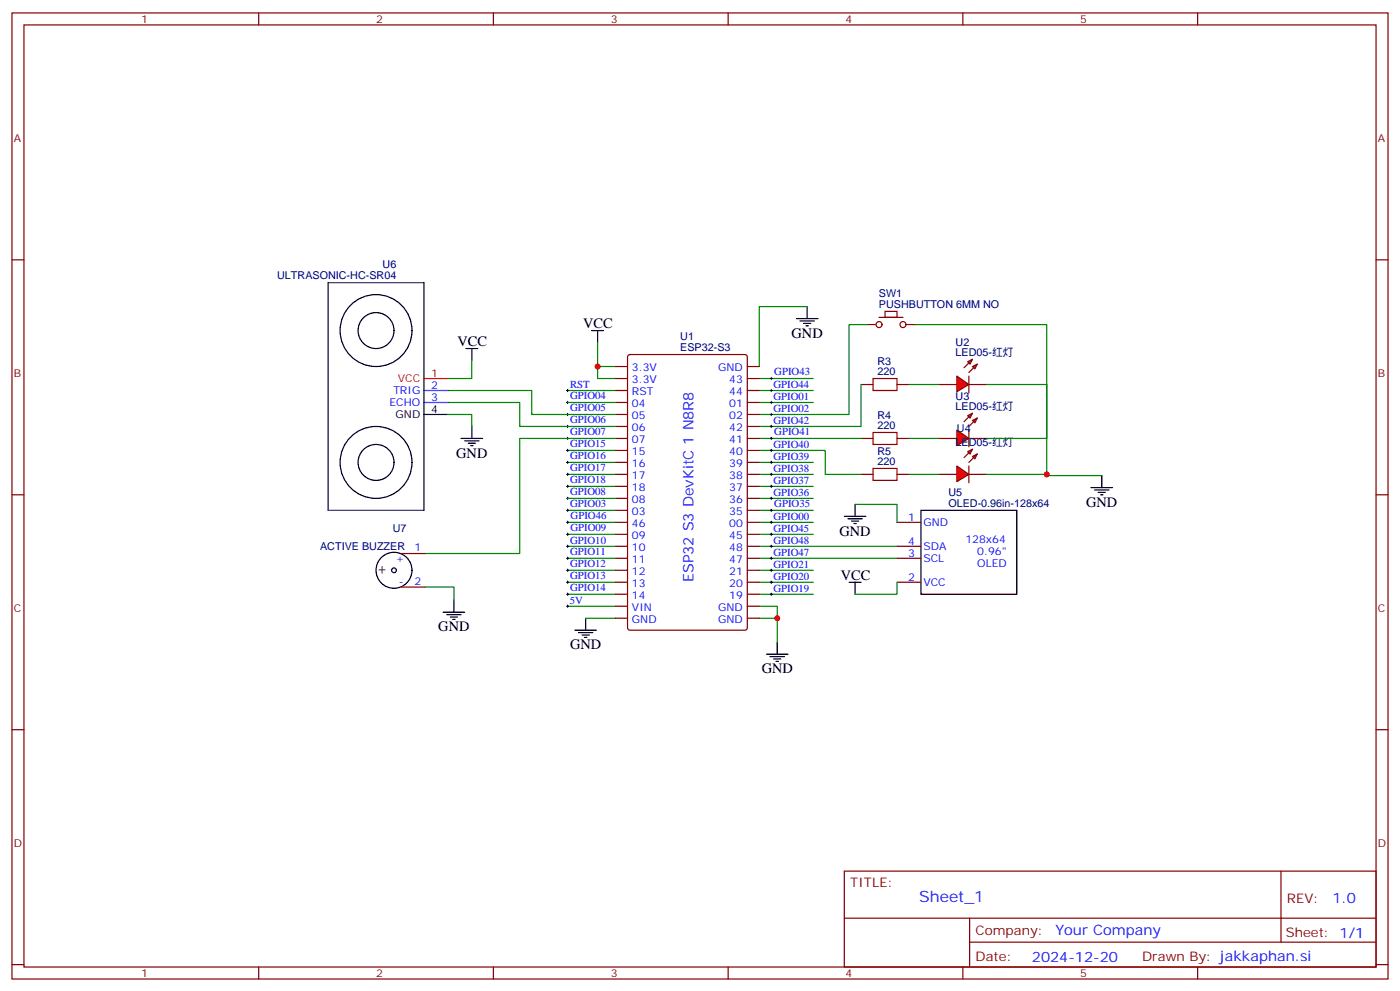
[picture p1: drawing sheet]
<svg xmlns="http://www.w3.org/2000/svg" width="412mm" height="292mm" viewBox="0 0 412 292" stroke-linecap="round" stroke-linejoin="round" font-family="sans-serif">
<g fill="none" stroke="#870000" stroke-width=".35">
<path d="M3.5 3.8h405.4v284.3h-405.4zM7.1 7.3h398.2v277.3h-398.2zM76.2 3.8v3.5M145.3 3.8v3.5M214.5 3.8v3.5M283.6 3.8v3.5M352.8 3.8v3.5M3.5 76.5h3.6M405.3 76.5h3.6M253.6 113.2h3.6M264.2 113.2h3.6M276.6 113.2h5.3"/>
<path d="M285 106.5l1.5-.7-.7 1.4zM285.4 113.2h5.3M286.5 107.9l1.4-.7-.7 1.4zM286.5 105.8l-2.5 2.4M287.9 107.2l-2.5 2.4M253.6 129h3.6M253.6 139.6h3.6M264.2 129h3.6M264.2 139.6h3.6M3.5 145.6h3.6M405.3 145.6h3.6M3.5 214.8h3.6"/>
<path d="M405.3 214.8h3.6M248.7 256.4h156.6v28.2h-156.6zM377.3 256.4v20.9M248.7 270.2h156.5M285.6 277.3h119.6M285.6 270.2v14.2M3.5 283.9h3.6M76.2 284.6v3.5M145.3 284.6v3.5M214.5 284.6v3.5M283.6 284.6v3.5M352.8 284.6v3.5"/>
<path d="M405.3 283.9h3.6"/>
</g>
<path d="M257.2 111.4h7v3.5h-7zM257.2 127.3h7v3.5h-7zM257.2 137.9h7v3.5h-7z" fill="none" stroke="#a10000" stroke-width=".35"/>
<path d="M281.9 110.7l3.5 2.5-3.5 2.1z" fill="#f00" stroke="#870000" stroke-width=".35"/>
<path d="M285.4 110.7v4.9M276.6 129h5.3M285 122.3l1.5-.7-.7 1.4zM285.4 129h5.3M286.5 123.8l1.4-.8-.7 1.5zM286.5 121.6l-2.5 2.5M287.9 123l-2.5 2.5" fill="none" stroke="#870000" stroke-width=".35"/>
<path d="M281.9 126.6l3.5 2.4-3.5 2.2z" fill="#f00" stroke="#870000" stroke-width=".35"/>
<path d="M276.6 139.6h5.3M285 132.9l1.5-.7-.7 1.4zM285.4 126.6v4.9M285.4 139.6h5.3M286.5 134.3l1.4-.7-.7 1.4zM286.5 132.2l-2.5 2.5M287.9 133.6l-2.5 2.5" fill="none" stroke="#870000" stroke-width=".35"/>
<path d="M281.9 137.2l3.5 2.4-3.5 2.1z" fill="#f00" stroke="#870000" stroke-width=".35"/>
<g fill="none" stroke="#870000" stroke-width=".35">
<path d="M255.4 95.5h2.5M258.9 93.4h7.1M260.7 91.7h3.5v1.7h-3.5zM267.1 95.5h2.4M181.3 107.9h3.6M181.3 111.4h3.6M181.3 114.9h3.6M181.3 118.5h3.6M185.1 104.6l.5-.2h33.8l.7 .4v80l-.4 .6-34.1 .1-.7-.5v-79.9zM220.1 107.9h3.6M220.1 111.4h3.6M220.1 114.9h3.6"/>
<path d="M220.1 118.5h3.6M181.3 122h3.6M181.3 125.5h3.6M181.3 129h3.6M181.3 132.6h3.6M181.3 136.1h3.6M181.3 139.6h3.6M220.1 122h3.6M220.1 125.5h3.6M220.1 129h3.6M220.1 132.6h3.6M220.1 136.1h3.6"/>
<path d="M220.1 139.6h3.6M285.4 137.2v4.9M181.3 143.2h3.6M181.3 146.7h3.6M181.3 150.2h3.6M181.3 153.7h3.6M181.3 157.3h3.6M220.1 143.2h3.6M220.1 146.7h3.6M220.1 150.2h3.6M220.1 153.7h3.6M220.1 157.3h3.6"/>
<path d="M264.2 153.7h7.1M118.2 162.9h7M118.2 172.8h7M181.3 160.8h3.6M181.3 164.3h3.6M181.3 167.9h3.6M181.3 171.4h3.6M181.3 174.9h3.6M181.3 178.4h3.6M220.1 160.8h3.6M220.1 164.3h3.6M220.1 167.9h3.6"/>
<path d="M220.1 171.4h3.6M220.1 174.9h3.6M220.1 178.4h3.6M264.2 160.8h7.1M264.2 164.3h7.1M264.2 171.4h7.1M181.3 182h3.6M220.1 182h3.6"/>
<circle cx="258.9" cy="95.5" r=".88"/>
<circle cx="266" cy="95.5" r=".88"/>
</g>
<g fill="none" stroke="#008700" stroke-width=".35">
<path d="M237.8 90.2h-14.1v17.7M255.4 95.5h-5.3v26.5h-26.4M269.5 95.5h38.8v44.1h-17.6M131.9 114.9h24.7v7.1h24.7M131.9 118.5h21.2v7h28.2M139 106.1v5.3h-7.1M167.2 114.9h14.1M167.2 118.5h14.1M176 100.8v7.1h5.3M176 107.9v3.5h5.3M223.7 114.9h15.8M223.7 111.4h15.8"/>
<path d="M223.7 118.5h15.8M253.6 113.2v12.3h-29.9M267.8 113.2h8.8M290.7 113.2h17.6v15.8h-17.6M131.9 122h7.1v3.5M167.2 139.6h14.1M167.2 132.6h14.1M167.2 136.1h14.1M181.3 129h-28.2v33.9h-27.9M223.7 132.6h19.4v7h10.5M223.7 129h29.9M223.7 139.6h15.8"/>
<path d="M223.7 136.1h15.8M267.8 129h8.8M267.8 139.6h8.8M308.3 139.6v.4h16.3M167.2 143.2h14.1M167.2 150.2h14.1M167.2 153.7h14.1M167.2 157.3h14.1M167.2 146.7h14.1M223.7 143.2h15.8M223.7 150.2h15.8M223.7 153.7h15.8"/>
<path d="M223.7 157.3h15.8M223.7 146.7h15.8M251.9 148.4h12.3v5.3M125.2 172.8h8.5v3.9M167.2 160.8h14.1M167.2 164.3h14.1M167.2 167.9h14.1M167.2 171.4h14.1M167.2 174.9h14.1M167.2 178.4h14.1M223.7 178.4h5.3v3.6M223.7 160.8h40.5"/>
<path d="M223.7 164.3h40.5M223.7 167.9h15.8M223.7 171.4h15.8M223.7 174.9h15.8M264.2 171.4v3.5h-12.3M172.5 182h8.8M223.7 182h5.3v7"/>
</g>
<g fill="none" stroke="#000" stroke-width=".35">
<path d="M96.7 83.2v67M124.9 83.2v67M174.3 97.3h3.5M176 97.3v3.5M234.6 93.8h6.3M235.7 94.5h4.2M236.7 95.2h2.1M237.4 95.9h.7M237.8 90.2v3.6M137.2 102.6h3.6M139 102.6v3.5M124.9 122h7"/>
<path d="M135.8 129h6.4M136.9 129.8h4.2M137.9 130.5h2.2M138.6 131.2h.7M139 125.5v3.5M324.6 140v3.5M248.7 152h6.4M249.8 152.7h4.2M250.8 153.4h2.1M251.5 154.1h.7M251.9 148.4v3.6M271.3 150.2h28.2v24.7h-28.2z"/>
<path d="M321.4 143.5h6.3M322.4 144.2h4.3M323.5 144.9h2.1M324.2 145.6h.7M133.7 176.7v3.5M250.1 171.4h3.5M251.9 171.4v3.5M130.5 180.2h6.4M131.6 180.9h4.2M132.6 181.6h2.2M133.3 182.3h.8M169.3 185.5h6.4"/>
<path d="M170.4 186.2h4.2M171.4 186.9h2.2M172.2 187.6h.7M172.5 182v3.5M225.8 192.5h6.3M226.8 193.3h4.3M227.9 194h2.1M228.6 194.7h.7M229 189v3.5"/>
<circle cx="110.8" cy="97.3" r="10.6"/>
<circle cx="110.8" cy="97.3" r="5.3"/>
<circle cx="110.8" cy="136.1" r="10.6"/>
<circle cx="110.8" cy="136.1" r="5.3"/>
<circle cx="116.1" cy="167.9" r="5.3"/>
<circle cx="116.1" cy="167.9" r=".71"/>
</g>
<g fill="none" stroke="#000" stroke-width=".29">
<path d="M166.9 114.9h.7M166.9 118.5h.7M167.2 114.6v.7M167.2 118.1v.7M226.8 114.9h.7M226.8 118.5h.7M226.8 111.4h.7M227.2 111.1v.7M227.2 114.6v.7M227.2 118.1v.7M166.9 122h.7M166.9 125.5h.7"/>
<path d="M166.9 129h.7M166.9 132.6h.7M166.9 136.1h.7M166.9 139.6h.7M167.2 121.6v.7M167.2 125.2v.7M167.2 128.7v.7M167.2 132.2v.7M167.2 135.7v.8M167.2 139.3v.7M226.8 122h.7M226.8 125.5h.7"/>
<path d="M226.8 129h.7M226.8 132.6h.7M226.8 136.1h.7M226.8 139.6h.7M227.2 121.6v.7M227.2 125.2v.7M227.2 128.7v.7M227.2 132.2v.7M227.2 135.7v.8M227.2 139.3v.7M166.9 143.2h.7M166.9 146.7h.7"/>
<path d="M166.9 150.2h.7M166.9 153.7h.7M166.9 157.3h.7M167.2 142.8v.7M167.2 146.3v.7M167.2 149.9v.7M167.2 153.4v.7M167.2 156.9v.7M226.8 143.2h.7M226.8 146.7h.7M226.8 150.2h.7M226.8 153.7h.7"/>
<path d="M226.8 157.3h.7M227.2 142.8v.7M227.2 146.3v.7M227.2 149.9v.7M227.2 153.4v.7M227.2 156.9v.7M166.9 160.8h.7M166.9 164.3h.7M166.9 167.9h.7M166.9 171.4h.7M166.9 174.9h.7M166.9 178.4h.7"/>
<path d="M167.2 160.4v.7M167.2 164v.7M167.2 167.5v.7M167.2 171v.7M167.2 174.6v.7M167.2 178.1v.7M226.8 160.8h.7M226.8 164.3h.7M226.8 167.9h.7M226.8 171.4h.7M226.8 174.9h.7M227.2 160.4v.7"/>
<path d="M227.2 164v.7M227.2 167.5v.7M227.2 171v.7M227.2 174.6v.7"/>
</g>
<path d="M124.9 111.4h7" fill="none" stroke="#f00" stroke-width=".35"/>
<path d="M124.9 114.9h7M124.9 118.5h7" fill="none" stroke="#00f" stroke-width=".35"/>
<path d="M96.7 83.2h28.2M96.7 150.2h28.2" fill="none" stroke="#333" stroke-width=".35"/>
<g fill="#c00">
<circle cx="229" cy="182" r=".88"/>
<circle cx="176" cy="107.9" r=".88"/>
<circle cx="308.3" cy="139.6" r=".88"/>
</g>
<text font-size="4.6" fill="#00f" x="270.8" y="265.4">Sheet_1</text>
<g font-size="4.2">
<text x="134.8" y="101.9">VCC</text>
<text x="171.8" y="96.6">VCC</text>
<text x="233.2" y="99.4">GND</text>
<text x="134.4" y="134.7">GND</text>
<text x="320" y="149.2">GND</text>
<text x="247.3" y="157.6">GND</text>
<text x="111.5" y="166.1" transform="rotate(90 111.5 166.1)">+</text>
<text x="247.6" y="170.7">VCC</text>
<text x="129.1" y="185.8">GND</text>
<text x="167.9" y="191.1">GND</text>
<text x="224.4" y="198.2">GND</text>
</g>
<g font-size="4.2" fill="#00f">
<text x="204.3" y="171.4" transform="rotate(-90 204.3 171.4)">ESP32 S3 DevKitC 1 N8R8</text>
<text x="392.5" y="265.7">1.0</text>
<text x="310.9" y="275.2">Your Company</text>
<text x="304" y="283">2024-12-20</text>
</g>
<g font-size="3.9" fill="#800">
<text x="250.5" y="261">TITLE:</text>
<text x="379.1" y="265.7">REV:</text>
<text x="287.4" y="275.2">Company:</text>
<text x="378.7" y="275.8">Sheet: 1/1</text>
<text x="287.4" y="282.9">Date:</text>
<text x="336.4" y="282.9">Drawn By: jakkaphan.si</text>
</g>
<g font-size="3.2" fill="#800">
<text x="41.6" y="6.8">1</text>
<text x="110.8" y="6.8">2</text>
<text x="179.9" y="6.8">3</text>
<text x="249.1" y="6.8">4</text>
<text x="318.2" y="6.8">5</text>
<text x="4.1" y="41.9">A</text>
<text x="405.9" y="41.9">A</text>
<text x="4.1" y="111.1">B</text>
<text x="405.9" y="111.1">B</text>
<text x="4.1" y="180.2">C</text>
<text x="405.9" y="180.2">C</text>
<text x="4.1" y="249.3">D</text>
<text x="405.9" y="249.3">D</text>
<text x="41.6" y="287.6">1</text>
<text x="110.8" y="287.6">2</text>
<text x="179.9" y="287.6">3</text>
<text x="249.1" y="287.6">4</text>
<text x="318.2" y="287.6">5</text>
</g>
<g font-size="3.2" fill="#000080">
<text x="81.7" y="82.1">ULTRASONIC-HC-SR04</text>
<text x="112.7" y="79">U6</text>
<text x="258.9" y="87.4">SW1</text>
<text x="258.9" y="90.6">PUSHBUTTON 6MM NO</text>
<text x="200.4" y="100.1">U1</text>
<text x="281.5" y="101.8">U2</text>
<text x="200.4" y="103.3">ESP32-S3</text>
<text x="258.5" y="107.4">R3</text>
<text x="281.5" y="104.7">LED05-红灯</text>
<text x="258.5" y="110.3">220</text>
<text x="281.5" y="117.6">U3</text>
<text x="258.5" y="123.2">R4</text>
<text x="281.5" y="120.6">LED05-红灯</text>
<text x="258.5" y="126.2">220</text>
<text x="281.5" y="131.2">LED05-红灯</text>
<text x="281.9" y="127.3">U4</text>
<text x="258.5" y="136.8">220</text>
<text x="258.5" y="133.8">R5</text>
<text x="279.4" y="149.2">OLED-0.96in-128x64</text>
<text x="279.4" y="146">U5</text>
<text x="94.3" y="161.9">ACTIVE BUZZER</text>
<text x="115.7" y="156.7">U7</text>
</g>
<g font-size="3.2" fill="#f00">
<text x="117.2" y="112.5">VCC</text>
<text x="127" y="111.1">1</text>
</g>
<g font-size="3.2" fill="#00f">
<text x="186.2" y="109.3">3.3V</text>
<text x="186.2" y="112.8">3.3V</text>
<text x="211.5" y="109.3">GND</text>
<text x="214.8" y="112.8">43</text>
<text x="228.1" y="110.5">GPIO43</text>
<text x="114.7" y="119.5">ECHO</text>
<text x="115.9" y="116">TRIG</text>
<text x="127" y="114.6">2</text>
<text x="127" y="118.1">3</text>
<text x="167.9" y="114.1">RST</text>
<text x="167.9" y="117.6">GPIO04</text>
<text x="186.2" y="116.3">RST</text>
<text x="186.2" y="119.9">04</text>
<text x="214.8" y="116.3">44</text>
<text x="214.8" y="119.9">01</text>
<text x="227.8" y="114.2">GPIO44</text>
<text x="227.8" y="117.7">GPIO01</text>
<text x="167.9" y="121.1">GPIO05</text>
<text x="167.9" y="124.6">GPIO06</text>
<text x="186.2" y="123.4">05</text>
<text x="214.8" y="123.4">02</text>
<text x="227.8" y="121.2">GPIO02</text>
<text x="227.8" y="124.7">GPIO42</text>
<text x="167.9" y="128.2">GPIO07</text>
<text x="167.9" y="131.7">GPIO15</text>
<text x="186.2" y="126.9">06</text>
<text x="186.2" y="130.5">07</text>
<text x="214.8" y="126.9">42</text>
<text x="214.8" y="130.5">41</text>
<text x="227.8" y="131.8">GPIO40</text>
<text x="228.1" y="128.1">GPIO41</text>
<text x="167.9" y="135.2">GPIO16</text>
<text x="186.2" y="134">15</text>
<text x="186.2" y="137.5">16</text>
<text x="214.8" y="134">40</text>
<text x="214.8" y="137.5">39</text>
<text x="227.8" y="135.3">GPIO39</text>
<text x="167.9" y="138.7">GPIO17</text>
<text x="167.9" y="142.3">GPIO18</text>
<text x="186.2" y="141">17</text>
<text x="214.8" y="141">38</text>
<text x="227.8" y="138.9">GPIO38</text>
<text x="227.8" y="142.4">GPIO37</text>
<text x="167.9" y="145.8">GPIO08</text>
<text x="168" y="149.2">GPIO03</text>
<text x="186.2" y="144.6">18</text>
<text x="186.2" y="148.1">08</text>
<text x="214.8" y="144.6">37</text>
<text x="214.8" y="148.1">36</text>
<text x="227.8" y="145.9">GPIO36</text>
<text x="228.1" y="149.3">GPIO35</text>
<text x="168.1" y="152.8">GPIO46</text>
<text x="186.2" y="151.6">03</text>
<text x="186.2" y="155.2">46</text>
<text x="214.8" y="151.6">35</text>
<text x="214.8" y="155.2">00</text>
<text x="227.8" y="153">GPIO00</text>
<text x="267.5" y="153.4">1</text>
<text x="272" y="154.8">GND</text>
<text x="167.9" y="160">GPIO10</text>
<text x="168" y="156.4">GPIO09</text>
<text x="186.2" y="158.7">09</text>
<text x="214.8" y="158.7">45</text>
<text x="227.8" y="156.5">GPIO45</text>
<text x="227.8" y="160">GPIO48</text>
<text x="267.5" y="160.4">4</text>
<text x="272" y="161.9">SDA</text>
<text x="284.4" y="159.7">128x64</text>
<text x="116.6" y="165.4">+</text>
<text x="122.1" y="162.2">1</text>
<text x="167.9" y="163.4">GPIO11</text>
<text x="167.9" y="167">GPIO12</text>
<text x="186.2" y="162.2">10</text>
<text x="186.2" y="165.7">11</text>
<text x="214.8" y="162.2">48</text>
<text x="214.8" y="165.7">47</text>
<text x="227.8" y="163.6">GPIO47</text>
<text x="227.8" y="167.1">GPIO21</text>
<text x="267.5" y="164">3</text>
<text x="272" y="165.4">SCL</text>
<text x="287.9" y="163.3">0.96&quot;</text>
<text x="287.9" y="166.8">OLED</text>
<text x="117.4" y="172.1">-</text>
<text x="122.1" y="172.1">2</text>
<text x="167.9" y="170.5">GPIO13</text>
<text x="186.2" y="169.3">12</text>
<text x="186.2" y="172.8">13</text>
<text x="214.8" y="169.3">21</text>
<text x="214.8" y="172.8">20</text>
<text x="227.8" y="170.6">GPIO20</text>
<text x="267.5" y="171">2</text>
<text x="272" y="172.4">VCC</text>
<text x="167.8" y="177.7">5V</text>
<text x="167.9" y="174">GPIO14</text>
<text x="186.2" y="176.3">14</text>
<text x="186.2" y="179.8">VIN</text>
<text x="211.5" y="179.8">GND</text>
<text x="214.8" y="176.3">19</text>
<text x="227.8" y="174.1">GPIO19</text>
<text x="186.2" y="183.4">GND</text>
<text x="211.5" y="183.4">GND</text>
</g>
<g font-size="3.2">
<text x="116.5" y="123">GND</text>
<text x="127" y="121.6">4</text>
</g>
</svg>
